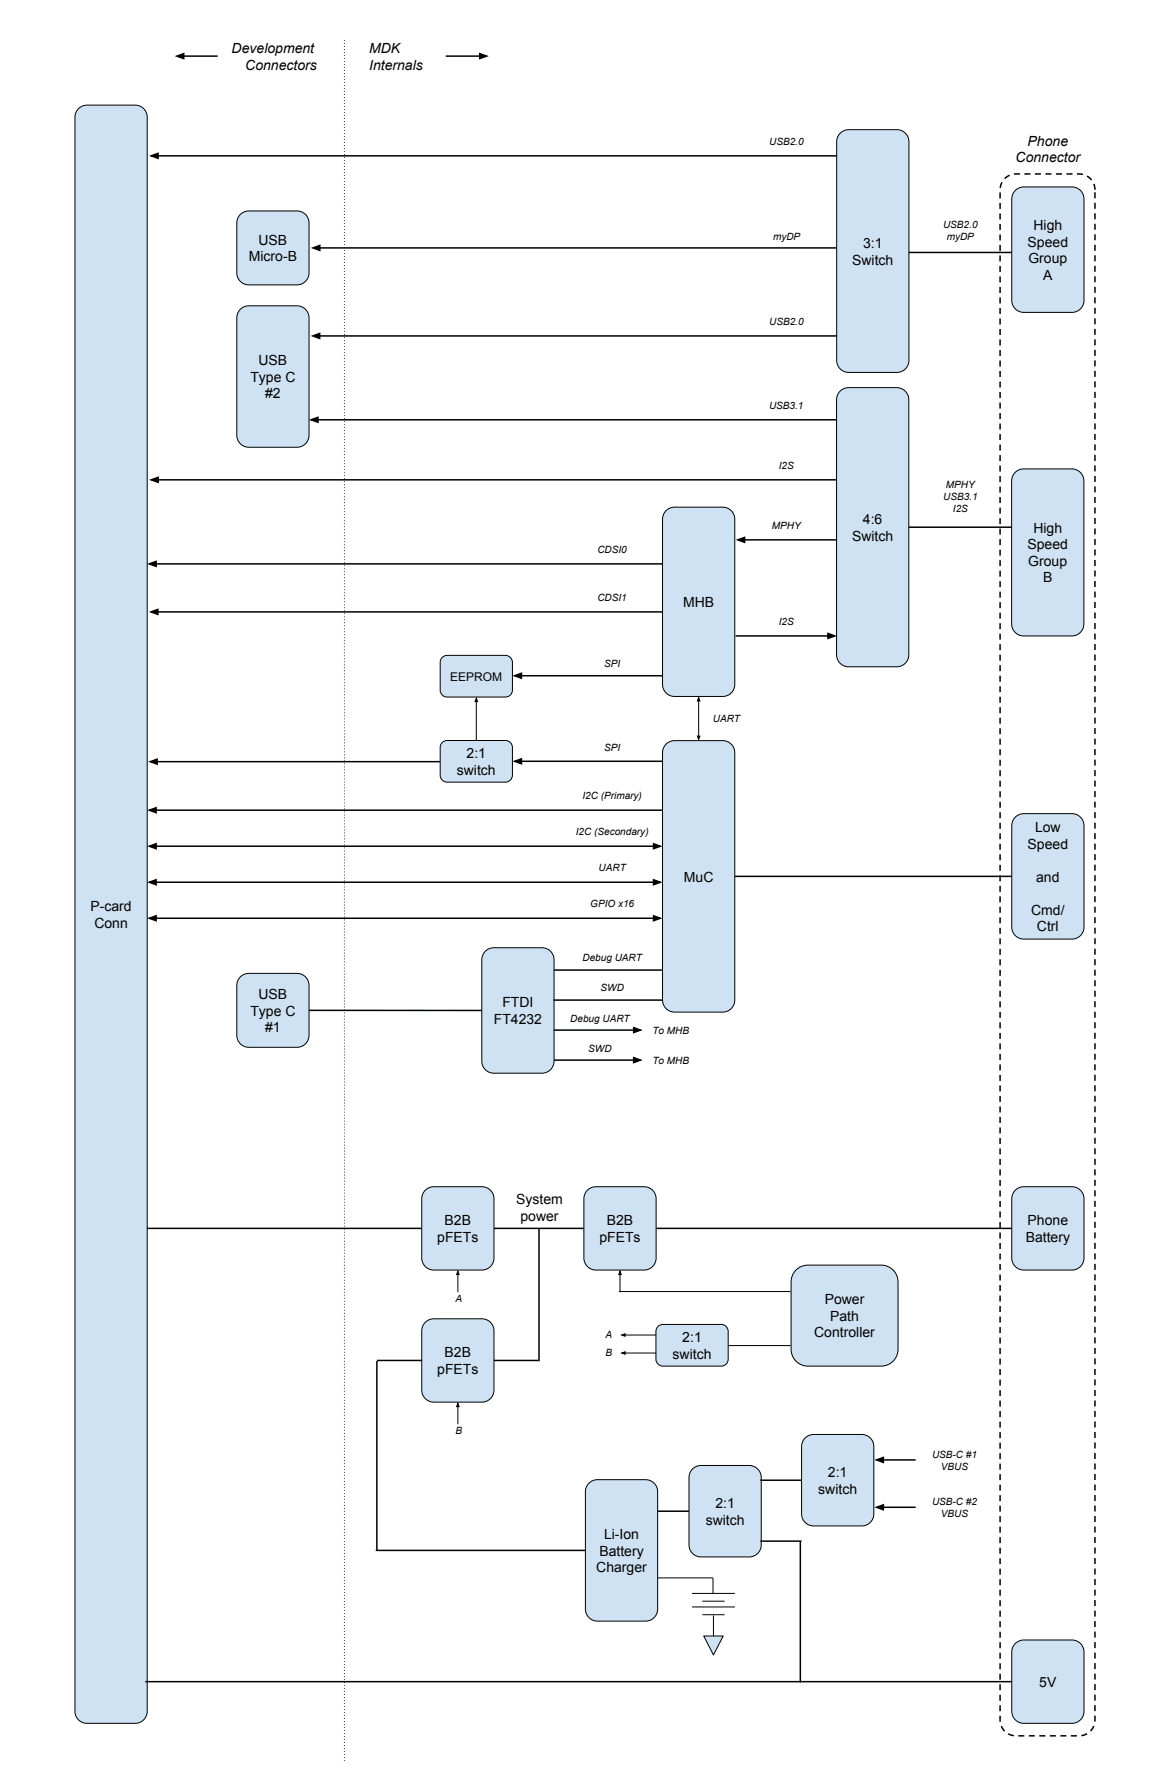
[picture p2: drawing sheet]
<svg xmlns="http://www.w3.org/2000/svg" width="413mm" height="627mm" viewBox="0 0 413 627" stroke-linecap="round" stroke-linejoin="round" font-family="sans-serif">
<path d="M354.1 63l1.6-1.1 1.8-.5 22.9-.1a5.6 5.6 0 0 1 5.6 5.6v539.5a5.6 5.6 0 0 1-5.6 5.6h-22.3a5.6 5.6 0 0 1-5.6-5.6v-539.5l.3-1.8z" fill="none" stroke="#000" stroke-width=".53" stroke-dasharray="2.1 1.6" stroke-linecap="butt"/>
<path d="M357.9 67.2l1.3-1 1.7-.3h16.9a4.2 4.2 0 0 1 4.3 4.3v35.7a4.2 4.2 0 0 1-4.3 4.2h-16.9a4.2 4.2 0 0 1-4.3-4.2v-35.7l.3-1.7z" fill="#cfe2f3"/>
<path d="M357.9 67.2l1.3-1 1.7-.3h16.9a4.2 4.2 0 0 1 4.3 4.3v35.7a4.2 4.2 0 0 1-4.3 4.2h-16.9a4.2 4.2 0 0 1-4.3-4.2v-35.7l.3-1.7z" fill="none" stroke="#000" stroke-width=".35"/>
<path d="M357.9 288.1l1.3-.9 1.7-.3h16.9a4.2 4.2 0 0 1 4.3 4.2v35.8a4.2 4.2 0 0 1-4.3 4.2h-16.9a4.2 4.2 0 0 1-4.3-4.2v-35.8l.3-1.6z" fill="#cfe2f3"/>
<path d="M357.9 288.1l1.3-.9 1.7-.3h16.9a4.2 4.2 0 0 1 4.3 4.2v35.8a4.2 4.2 0 0 1-4.3 4.2h-16.9a4.2 4.2 0 0 1-4.3-4.2v-35.8l.3-1.6z" fill="none" stroke="#000" stroke-width=".35"/>
<path d="M357.9 419.7l1.3-1 1.7-.3h16.9a4.2 4.2 0 0 1 4.3 4.3v20.9a4.2 4.2 0 0 1-4.3 4.2h-16.9a4.2 4.2 0 0 1-4.3-4.2v-20.9l.3-1.7z" fill="#cfe2f3"/>
<path d="M357.9 419.7l1.3-1 1.7-.3h16.9a4.2 4.2 0 0 1 4.3 4.3v20.9a4.2 4.2 0 0 1-4.3 4.2h-16.9a4.2 4.2 0 0 1-4.3-4.2v-20.9l.3-1.7z" fill="none" stroke="#000" stroke-width=".35"/>
<path d="M357.9 579.5l1.3-.9 1.7-.4h16.9a4.2 4.2 0 0 1 4.3 4.3v20.9a4.2 4.2 0 0 1-4.3 4.2h-16.9a4.2 4.2 0 0 1-4.3-4.2v-20.9l.3-1.7z" fill="#cfe2f3"/>
<path d="M357.9 579.5l1.3-.9 1.7-.4h16.9a4.2 4.2 0 0 1 4.3 4.3v20.9a4.2 4.2 0 0 1-4.3 4.2h-16.9a4.2 4.2 0 0 1-4.3-4.2v-20.9l.3-1.7z" fill="none" stroke="#000" stroke-width=".35"/>
<path d="M27.7 38.3l1.3-.9 1.7-.3h16.9a4.2 4.2 0 0 1 4.3 4.2v562.1a4.2 4.2 0 0 1-4.3 4.2h-16.9a4.2 4.2 0 0 1-4.3-4.2v-562.1l.3-1.6z" fill="#cfe2f3"/>
<path d="M27.7 38.3l1.3-.9 1.7-.3h16.9a4.2 4.2 0 0 1 4.3 4.2v562.1a4.2 4.2 0 0 1-4.3 4.2h-16.9a4.2 4.2 0 0 1-4.3-4.2v-562.1l.3-1.6z" fill="none" stroke="#000" stroke-width=".35"/>
<path d="M84.7 109.1l1.4-1 1.6-.3h17a4.2 4.2 0 0 1 4.2 4.3v41.4a4.2 4.2 0 0 1-4.2 4.2h-17a4.2 4.2 0 0 1-4.2-4.2v-41.4l.3-1.7z" fill="#cfe2f3"/>
<path d="M84.7 109.1l1.4-1 1.6-.3h17a4.2 4.2 0 0 1 4.2 4.3v41.4a4.2 4.2 0 0 1-4.2 4.2h-17a4.2 4.2 0 0 1-4.2-4.2v-41.4l.3-1.7z" fill="none" stroke="#000" stroke-width=".35"/>
<path d="M296.2 47l1.3-1 1.7-.3h16.9a4.2 4.2 0 0 1 4.3 4.3v77.1a4.2 4.2 0 0 1-4.3 4.2h-16.9a4.2 4.2 0 0 1-4.3-4.2v-77.1l.3-1.7z" fill="#cfe2f3"/>
<path d="M296.2 47l1.3-1 1.7-.3h16.9a4.2 4.2 0 0 1 4.3 4.3v77.1a4.2 4.2 0 0 1-4.3 4.2h-16.9a4.2 4.2 0 0 1-4.3-4.2v-77.1l.3-1.7z" fill="none" stroke="#000" stroke-width=".35"/>
<path d="M55.7 54.9h239.4M320.4 89h36.2" fill="none" stroke="#000" stroke-width=".53"/>
<path d="M53.3 54.9l2.4-.8v1.7z" fill="#000" stroke="#000" stroke-width=".53"/>
<path d="M84.7 75.6l1.4-.9 1.6-.3h17a4.2 4.2 0 0 1 4.2 4.2v17.6a4.2 4.2 0 0 1-4.2 4.2h-17a4.2 4.2 0 0 1-4.2-4.2v-17.6l.3-1.6z" fill="#cfe2f3"/>
<path d="M84.7 75.6l1.4-.9 1.6-.3h17a4.2 4.2 0 0 1 4.2 4.2v17.6a4.2 4.2 0 0 1-4.2 4.2h-17a4.2 4.2 0 0 1-4.2-4.2v-17.6l.3-1.6z" fill="none" stroke="#000" stroke-width=".35"/>
<path d="M112.7 87.4h182M112.7 118.4h182.4" fill="none" stroke="#000" stroke-width=".53"/>
<path d="M110.3 87.4l2.4-.9v1.8zM110.3 118.4l2.4-.8v1.7z" fill="#000" stroke="#000" stroke-width=".53"/>
<path d="M234.8 262.4l1.3-.9 1.7-.4h16.9a4.2 4.2 0 0 1 4.3 4.3v87.2a4.2 4.2 0 0 1-4.3 4.2h-16.9a4.2 4.2 0 0 1-4.3-4.2v-87.2l.4-1.6z" fill="#cfe2f3"/>
<path d="M234.8 262.4l1.3-.9 1.7-.4h16.9a4.2 4.2 0 0 1 4.3 4.3v87.2a4.2 4.2 0 0 1-4.3 4.2h-16.9a4.2 4.2 0 0 1-4.3-4.2v-87.2l.4-1.6z" fill="none" stroke="#000" stroke-width=".35"/>
<path d="M183.8 268.4h49.9M55 285.7h178.5M55 298.4h175.4M55 311.1h175.4M55 323.8h175.4" fill="none" stroke="#000" stroke-width=".53"/>
<path d="M181.4 268.4l2.4-.9v1.8zM52.6 285.7l2.4-.9v1.7zM52.6 298.4l2.4-.9v1.7zM230.4 297.5l2.4 .9-2.4 .8zM52.6 311.1l2.4-.9v1.7zM230.4 310.2l2.4 .9-2.4 .8zM52.6 323.8l2.4-.9v1.7zM230.4 322.9l2.4 .9-2.4 .8z" fill="#000" stroke="#000" stroke-width=".53"/>
<path d="M84.7 344.4l1.4-.9 1.6-.3h17a4.2 4.2 0 0 1 4.2 4.2v17.6a4.2 4.2 0 0 1-4.2 4.3h-17a4.2 4.2 0 0 1-4.2-4.3v-17.6l.3-1.6z" fill="#cfe2f3"/>
<path d="M84.7 344.4l1.4-.9 1.6-.3h17a4.2 4.2 0 0 1 4.2 4.2v17.6a4.2 4.2 0 0 1-4.2 4.3h-17a4.2 4.2 0 0 1-4.2-4.3v-17.6l.3-1.6z" fill="none" stroke="#000" stroke-width=".35"/>
<path d="M171.1 335.4l1.3-.9 1.7-.3h16.9a4.2 4.2 0 0 1 4.3 4.2v35.7a4.2 4.2 0 0 1-4.3 4.3h-16.9a4.2 4.2 0 0 1-4.3-4.3v-35.7l.3-1.6z" fill="#cfe2f3"/>
<path d="M171.1 335.4l1.3-.9 1.7-.3h16.9a4.2 4.2 0 0 1 4.3 4.2v35.7a4.2 4.2 0 0 1-4.3 4.3h-16.9a4.2 4.2 0 0 1-4.3-4.3v-35.7l.3-1.6z" fill="none" stroke="#000" stroke-width=".35"/>
<path d="M259 309h97.6M108.9 356.2l60.9 .1M195.1 352.6h38.4M195.3 342h38.2M195.2 363.2h28.2M195.3 373.8h28.1M51.2 592.9h305.4" fill="none" stroke="#000" stroke-width=".53"/>
<path d="M223.4 362.3l2.4 .9-2.4 .9zM223.4 372.9l2.4 .9-2.4 .9z" fill="#000" stroke="#000" stroke-width=".53"/>
<path d="M207.6 522.9l1.4-.9 1.6-.3h17a4.2 4.2 0 0 1 4.2 4.2v41.4a4.2 4.2 0 0 1-4.2 4.3h-17a4.2 4.2 0 0 1-4.3-4.3v-41.4l.4-1.6z" fill="#cfe2f3"/>
<path d="M207.6 522.9l1.4-.9 1.6-.3h17a4.2 4.2 0 0 1 4.2 4.2v41.4a4.2 4.2 0 0 1-4.2 4.3h-17a4.2 4.2 0 0 1-4.3-4.3v-41.4l.4-1.6zM243.9 561.8h15.1M243.9 566.6h15.1M247.6 564.5h7.8M247.6 569.3h7.8" fill="none" stroke="#000" stroke-width=".35"/>
<path d="M248 576.8h6.9l-3.4 6.7z" fill="#cfe2f3"/>
<path d="M231.7 556.3h19.6M251.3 556.4v5.5M248 576.8h6.9l-3.4 6.7zM251.5 569.6v7.2" fill="none" stroke="#000" stroke-width=".35"/>
<path d="M244.1 517.9l1.4-.9 1.6-.3h17a4.2 4.2 0 0 1 4.2 4.2v23.8a4.2 4.2 0 0 1-4.2 4.2h-17a4.2 4.2 0 0 1-4.2-4.2v-23.8l.3-1.6z" fill="#cfe2f3"/>
<path d="M244.1 517.9l1.4-.9 1.6-.3h17a4.2 4.2 0 0 1 4.2 4.2v23.8a4.2 4.2 0 0 1-4.2 4.2h-17a4.2 4.2 0 0 1-4.2-4.2v-23.8l.3-1.6z" fill="none" stroke="#000" stroke-width=".35"/>
<path d="M231.7 532.8h11.2" fill="none" stroke="#000" stroke-width=".53"/>
<path d="M283.8 507l1.4-.9 1.6-.3h17a4.2 4.2 0 0 1 4.2 4.2v23.8a4.2 4.2 0 0 1-4.2 4.2h-17a4.2 4.2 0 0 1-4.3-4.2v-23.8l.4-1.6z" fill="#cfe2f3"/>
<path d="M283.8 507l1.4-.9 1.6-.3h17a4.2 4.2 0 0 1 4.2 4.2v23.8a4.2 4.2 0 0 1-4.2 4.2h-17a4.2 4.2 0 0 1-4.3-4.2v-23.8l.4-1.6z" fill="none" stroke="#000" stroke-width=".35"/>
<path d="M231.3 433.1h125.3M311.4 514.7h11.4M268 521.9h14.5M311.4 531.4h11.4M268 543.4h14.5M282.1 543.6v49.6" fill="none" stroke="#000" stroke-width=".53"/>
<path d="M309 514.7l2.4-.8v1.7zM309 531.4l2.4-.8v1.7z" fill="#000" stroke="#000" stroke-width=".53"/>
<path d="M207 419.7l1.4-1 1.6-.3h17a4.2 4.2 0 0 1 4.3 4.3v20.9a4.2 4.2 0 0 1-4.3 4.2h-17a4.2 4.2 0 0 1-4.2-4.2v-20.9l.3-1.7z" fill="#cfe2f3"/>
<path d="M207 419.7l1.4-1 1.6-.3h17a4.2 4.2 0 0 1 4.3 4.3v20.9a4.2 4.2 0 0 1-4.3 4.2h-17a4.2 4.2 0 0 1-4.2-4.2v-20.9l.3-1.7z" fill="none" stroke="#000" stroke-width=".35"/>
<path d="M149.9 466.2l1.4-.9 1.6-.3h17a4.2 4.2 0 0 1 4.2 4.2v20.9a4.2 4.2 0 0 1-4.2 4.3h-17a4.2 4.2 0 0 1-4.2-4.3v-20.9l.3-1.6z" fill="#cfe2f3"/>
<path d="M149.9 466.2l1.4-.9 1.6-.3h17a4.2 4.2 0 0 1 4.2 4.2v20.9a4.2 4.2 0 0 1-4.2 4.3h-17a4.2 4.2 0 0 1-4.2-4.3v-20.9l.3-1.6z" fill="none" stroke="#000" stroke-width=".35"/>
<path d="M51.8 433.1h96.9M132.4 546.6h73.9" fill="none" stroke="#000" stroke-width=".53"/>
<path d="M280.6 447.8l1.6-1.2 1.9-.5h26.5a5.9 5.9 0 0 1 5.9 5.9v23.7a5.9 5.9 0 0 1-5.9 6h-25.8a5.9 5.9 0 0 1-6-6l.1-24.4 .5-1.9z" fill="#cfe2f3"/>
<path d="M280.6 447.8l1.6-1.2 1.9-.5h26.5a5.9 5.9 0 0 1 5.9 5.9v23.7a5.9 5.9 0 0 1-5.9 6h-25.8a5.9 5.9 0 0 1-6-6l.1-24.4 .5-1.9z" fill="none" stroke="#000" stroke-width=".35"/>
<path d="M149.9 419.7l1.4-1 1.6-.3h17a4.2 4.2 0 0 1 4.2 4.3v20.9a4.2 4.2 0 0 1-4.2 4.2h-17a4.2 4.2 0 0 1-4.2-4.2v-20.9l.3-1.7z" fill="#cfe2f3"/>
<path d="M149.9 419.7l1.4-1 1.6-.3h17a4.2 4.2 0 0 1 4.2 4.3v20.9a4.2 4.2 0 0 1-4.2 4.2h-17a4.2 4.2 0 0 1-4.2-4.2v-20.9l.3-1.7z" fill="none" stroke="#000" stroke-width=".35"/>
<path d="M231.9 467.7l1-.6 .8-.1h20.5l1.1 .2 1.1 1.1 .3 1.1v9.8l-.3 1.1-1.1 1.1-1.1 .3h-20.5l-1.1-.3-1.1-1.1-.3-1.1v-9.8l.1-.7z" fill="#cfe2f3"/>
<path d="M161.4 449.4v6.2M218.1 455.4h60.5M218.5 449.4v6.2M220.3 470.7h11M220.3 477.1h11M231.9 467.7l1-.6 .8-.1h20.5l1.1 .2 1.1 1.1 .3 1.1v9.8l-.3 1.1-1.1 1.1-1.1 .3h-20.5l-1.1-.3-1.1-1.1-.3-1.1v-9.8l.1-.7zM256.7 474.4h21.9M161.4 496v6.1" fill="none" stroke="#000" stroke-width=".35"/>
<path d="M161.4 448.2l.4 1.2h-.8zM218.5 448.2l.5 1.2h-.9zM219.1 470.7l1.2-.4v.8zM219.1 477.1l1.2-.5v.9zM161.4 494.7l.4 1.3h-.8z" fill="#000" stroke="#000" stroke-width=".35"/>
<path d="M64.8 19.8h11.9M157.1 19.8h12M174.1 433.1h31.7M190 433.3v46.7M132.8 479.9v66.7M132.9 479.7h15.9M174.1 479.7h15.7" fill="none" stroke="#000" stroke-width=".53"/>
<path d="M121.4 14.1v607.4" fill="none" stroke="#000" stroke-width=".35" stroke-dasharray=".3 .8" stroke-linecap="butt"/>
<path d="M62.4 19.8l2.4-.9v1.8zM169.1 18.9l2.4 .9-2.4 .9z" fill="#000" stroke="#000" stroke-width=".53"/>
<path d="M357.8 166.6l1.4-1 1.6-.3h17a4.2 4.2 0 0 1 4.2 4.3v50.4a4.2 4.2 0 0 1-4.2 4.2h-17a4.2 4.2 0 0 1-4.2-4.2v-50.4l.3-1.7z" fill="#cfe2f3"/>
<path d="M357.8 166.6l1.4-1 1.6-.3h17a4.2 4.2 0 0 1 4.2 4.3v50.4a4.2 4.2 0 0 1-4.2 4.2h-17a4.2 4.2 0 0 1-4.2-4.2v-50.4l.3-1.7z" fill="none" stroke="#000" stroke-width=".35"/>
<path d="M296.1 137.9l1.4-.9 1.6-.3h17a4.2 4.2 0 0 1 4.2 4.2v90a4.2 4.2 0 0 1-4.2 4.2h-17a4.2 4.2 0 0 1-4.2-4.2v-90l.3-1.6z" fill="#cfe2f3"/>
<path d="M296.1 137.9l1.4-.9 1.6-.3h17a4.2 4.2 0 0 1 4.2 4.2v90a4.2 4.2 0 0 1-4.2 4.2h-17a4.2 4.2 0 0 1-4.2-4.2v-90l.3-1.6z" fill="none" stroke="#000" stroke-width=".35"/>
<path d="M234.8 180.1l1.3-1 1.7-.3h17a4.2 4.2 0 0 1 4.2 4.3v58.2a4.2 4.2 0 0 1-4.2 4.3h-17a4.2 4.2 0 0 1-4.3-4.3v-58.2l.4-1.7z" fill="#cfe2f3"/>
<path d="M234.8 180.1l1.3-1 1.7-.3h17a4.2 4.2 0 0 1 4.2 4.3v58.2a4.2 4.2 0 0 1-4.2 4.3h-17a4.2 4.2 0 0 1-4.3-4.3v-58.2l.4-1.7z" fill="none" stroke="#000" stroke-width=".35"/>
<path d="M112.1 148h182.9M55.7 169.2h239.3M55 198.8h178.7M262.5 190.3h32.5M320.3 185.9h36.3M55.6 215.7h178.1M259.3 224.2h32.5" fill="none" stroke="#000" stroke-width=".53"/>
<path d="M109.7 148l2.4-.9v1.8zM53.3 169.2l2.4-.9v1.8zM52.6 198.8l2.4-.9v1.8zM260.1 190.3l2.4-.8v1.7zM53.2 215.7l2.4-.8v1.7zM291.8 223.3l2.4 .9-2.4 .9z" fill="#000" stroke="#000" stroke-width=".53"/>
<path d="M155.9 231.8l.6-.5 1.1-.2h20.6l1 .2 1.2 1.1 .2 1.1v9.8l-.2 1.1-1.2 1.1-1 .3h-20.6l-1.1-.3-1.1-1.1-.2-1.1v-9.8l.2-1.1z" fill="#cfe2f3"/>
<path d="M155.9 231.8l.6-.5 1.1-.2h20.6l1 .2 1.2 1.1 .2 1.1v9.8l-.2 1.1-1.2 1.1-1 .3h-20.6l-1.1-.3-1.1-1.1-.2-1.1v-9.8l.2-1.1zM246.3 247.1v12.4" fill="none" stroke="#000" stroke-width=".35"/>
<path d="M245.8 259.5h.9l-.4 1.2zM246.3 245.9l.4 1.2h-.9z" fill="#000" stroke="#000" stroke-width=".35"/>
<path d="M155.9 261.8l.6-.5 1.1-.2h20.6l1 .2 1.2 1.2 .2 1v9.8l-.2 1.1-1.2 1.1-1 .3h-20.6l-1.1-.3-1.1-1.1-.2-1.1v-9.8l.2-1.1z" fill="#cfe2f3"/>
<path d="M167.9 247.4v13.7M155.9 261.8l.6-.5 1.1-.2h20.6l1 .2 1.2 1.2 .2 1v9.8l-.2 1.1-1.2 1.1-1 .3h-20.6l-1.1-.3-1.1-1.1-.2-1.1v-9.8l.2-1.1z" fill="none" stroke="#000" stroke-width=".35"/>
<path d="M167.9 246.2l.4 1.2h-.9z" fill="#000" stroke="#000" stroke-width=".35"/>
<path d="M183.8 238.3h49.9M55.4 268.5h99.8" fill="none" stroke="#000" stroke-width=".53"/>
<path d="M181.4 238.3l2.4-.9v1.7zM53 268.5l2.4-.8v1.7z" fill="#000" stroke="#000" stroke-width=".53"/>
<g font-size="4.9">
<text x="81.7" y="18.7">Development</text>
<text x="130.1" y="18.7">MDK</text>
<text x="86.4" y="24.5">Connectors</text>
<text x="130.1" y="24.5">Internals</text>
<text x="362.2" y="51.5">Phone</text>
<text x="358" y="57.3">Connector</text>
<text x="364.3" y="81.1">High</text>
<text x="91.1" y="86.3">USB</text>
<text x="304.2" y="87.4">3:1</text>
<text x="362.2" y="86.9">Speed</text>
<text x="87.7" y="92.2">Micro-B</text>
<text x="300.4" y="93.3">Switch</text>
<text x="362.5" y="92.8">Group</text>
<text x="367.7" y="98.6">A</text>
<text x="91.1" y="128.8">USB</text>
<text x="88.2" y="134.6">Type C</text>
<text x="93.5" y="140.4">#2</text>
<text x="304.2" y="184.8">4:6</text>
<text x="300.3" y="190.6">Switch</text>
<text x="364.2" y="187.9">High</text>
<text x="362.2" y="193.7">Speed</text>
<text x="362.5" y="199.5">Group</text>
<text x="367.7" y="205.3">B</text>
<text x="240.8" y="214">MHB</text>
<text x="164.5" y="267.3">2:1</text>
<text x="161" y="273.2">switch</text>
<text x="364.8" y="293.4">Low</text>
<text x="362.2" y="299.2">Speed</text>
<text x="241.1" y="310.8">MuC</text>
<text x="365.2" y="310.8">and</text>
<text x="31.9" y="321.3">P-card</text>
<text x="363.5" y="322.5">Cmd/</text>
<text x="33.3" y="327.1">Conn</text>
<text x="365.5" y="328.3">Ctrl</text>
<text x="91.1" y="352.2">USB</text>
<text x="88.2" y="358.1">Type C</text>
<text x="177.1" y="355.2">FTDI</text>
<text x="93.5" y="363.9">#1</text>
<text x="174" y="361">FT4232</text>
<text x="182" y="424.7">System</text>
<text x="183.5" y="430.5">power</text>
<text x="154.1" y="437.8">pFETs</text>
<text x="156.7" y="432">B2B</text>
<text x="211.3" y="437.8">pFETs</text>
<text x="213.9" y="432">B2B</text>
<text x="361.5" y="437.8">Battery</text>
<text x="362.2" y="432">Phone</text>
<text x="290.7" y="459.9">Power</text>
<text x="292.6" y="465.7">Path</text>
<text x="240.5" y="473.2">2:1</text>
<text x="287" y="471.5">Controller</text>
<text x="156.7" y="478.6">B2B</text>
<text x="237.1" y="479.1">switch</text>
<text x="154.1" y="484.4">pFETs</text>
<text x="291.8" y="520.8">2:1</text>
<text x="288.4" y="526.6">switch</text>
<text x="252.2" y="531.7">2:1</text>
<text x="248.7" y="537.6">switch</text>
<text x="212.9" y="542.7">Li-Ion</text>
<text x="211.3" y="548.5">Battery</text>
<text x="210.2" y="554.3">Charger</text>
<text x="366.3" y="594.8">5V</text>
</g>
<text font-size="4.2" x="158.7" y="240">EEPROM</text>
<g font-size="3.5">
<text x="271.1" y="51.1">USB2.0</text>
<text x="332.4" y="80.4">USB2.0</text>
<text x="272.5" y="84.6">myDP</text>
<text x="333.7" y="84.6">myDP</text>
<text x="271.1" y="114.6">USB2.0</text>
<text x="271.1" y="144.2">USB3.1</text>
<text x="274.5" y="165.4">I2S</text>
<text x="333.4" y="171.9">MPHY</text>
<text x="332.5" y="176.1">USB3.1</text>
<text x="335.9" y="180.4">I2S</text>
<text x="272.1" y="186.5">MPHY</text>
<text x="210.6" y="195">CDSI0</text>
<text x="210.6" y="211.9">CDSI1</text>
<text x="274.5" y="220.4">I2S</text>
<text x="212.9" y="235.2">SPI</text>
<text x="251.3" y="254.6">UART</text>
<text x="213" y="264.9">SPI</text>
<text x="205.3" y="281.8">I2C (Primary)</text>
<text x="203" y="294.5">I2C (Secondary)</text>
<text x="211" y="307.2">UART</text>
<text x="208.1" y="319.9">GPIO x16</text>
<text x="205.3" y="339">Debug UART</text>
<text x="211.7" y="349.6">SWD</text>
<text x="201" y="360.2">Debug UART</text>
<text x="230" y="364.4">To MHB</text>
<text x="207.4" y="370.7">SWD</text>
<text x="230" y="375">To MHB</text>
<text x="160.5" y="459.2">A</text>
<text x="213.4" y="471.9">A</text>
<text x="213.4" y="478.2">B</text>
<text x="160.5" y="505.7">B</text>
<text x="328.5" y="513.9">USB-C #1</text>
<text x="331.7" y="518.1">VBUS</text>
<text x="328.5" y="530.6">USB-C #2</text>
<text x="331.7" y="534.8">VBUS</text>
</g>
</svg>
